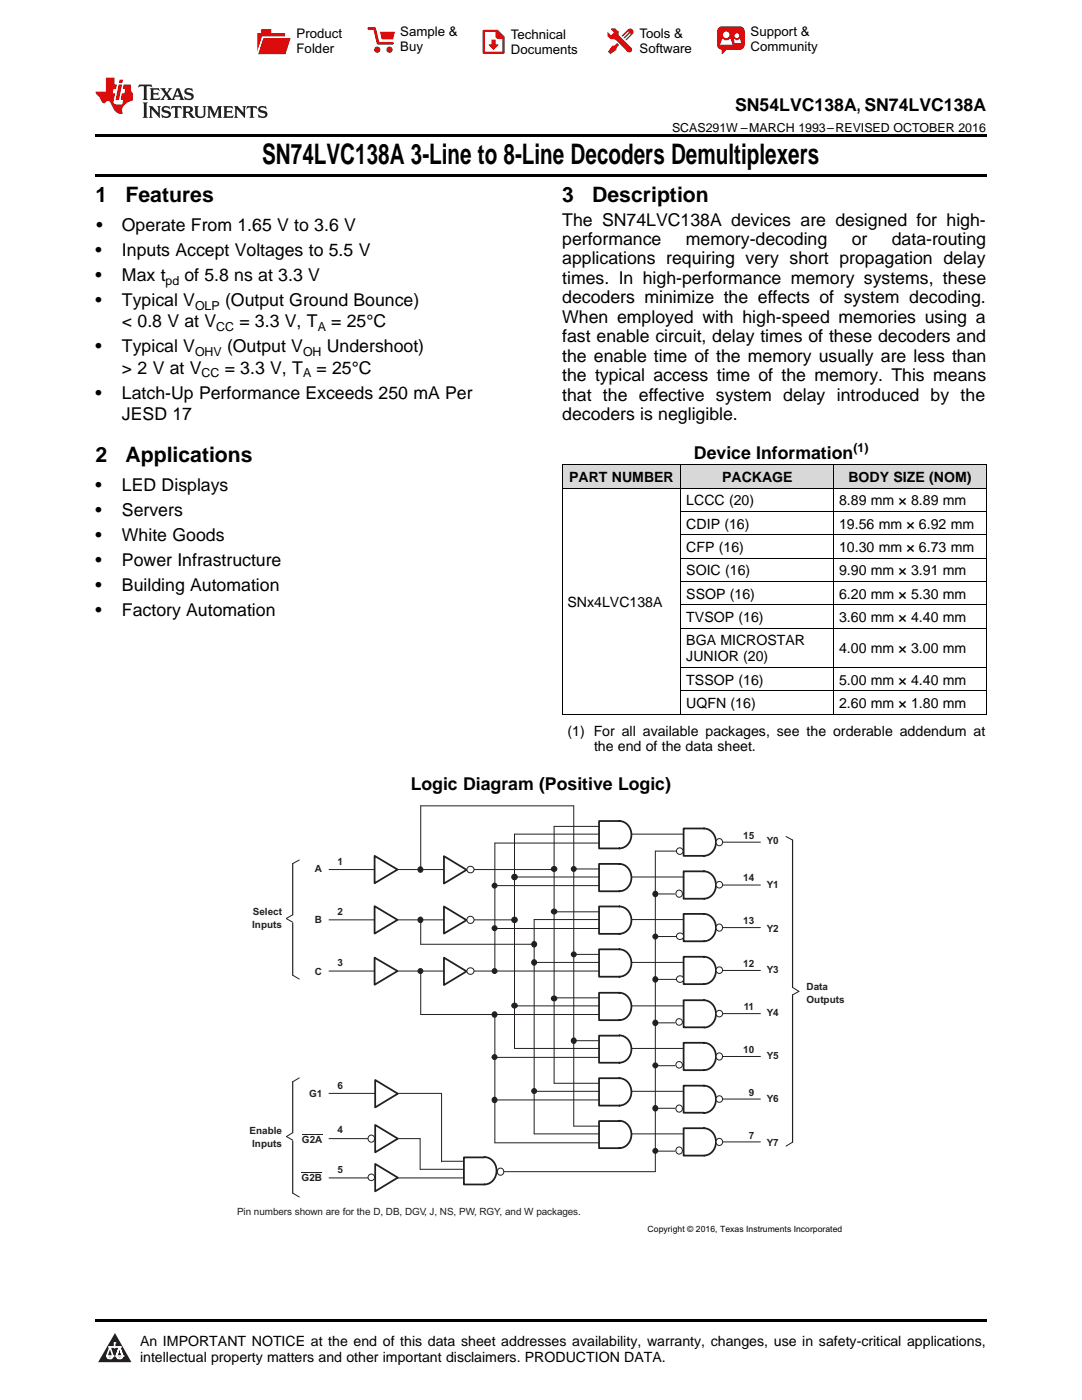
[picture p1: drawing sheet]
<svg xmlns="http://www.w3.org/2000/svg" width="216mm" height="279mm" viewBox="0 0 216 279" stroke-linecap="round" stroke-linejoin="round" font-family="sans-serif">
<g fill="#d8d8d8">
<path d="M112.2 92.8h23.7v4.7h-23.7z"/>
<path d="M135.9 92.8h30.5v4.7h-30.5z"/>
<path d="M166.4 92.8h30.4v4.7h-30.4z"/>
</g>
<path d="M22.9 266l3.3 5.9h-6.6z" fill="#231f20"/>
<path d="M21.3 270.6h1.2l-.3 .5h-.3a.53 .53 0 0 1-.6-.5z" fill-rule="evenodd" fill="#fff"/>
<path d="M21.3 270.6h1.2l-.3 .5h-.3a.53 .53 0 0 1-.6-.5z" fill="none" stroke="#231f20" stroke-width=".33"/>
<path d="M21.3 270.6l1.2 .1-.3 .4h-.5z" fill="none" stroke="#fff" stroke-width=".33"/>
<path d="M22.9 268.9h.1" fill="none" stroke="#fff" stroke-width=".33"/>
<path d="M22.9 268v.9z" fill="#fff"/>
<path d="M22.9 268v.9z" fill="none" stroke="#fff" stroke-width=".33"/>
<circle cx="22.9" cy="268" r=".16" fill="#fff"/>
<path d="M21.8 268.8h.1" fill="none" stroke="#fff" stroke-width=".33"/>
<path d="M21.8 268.8h2.2z" fill="#fff"/>
<path d="M21.8 268.8h2.2z" fill="none" stroke="#fff" stroke-width=".33"/>
<circle cx="24" cy="268.8" r=".16" fill="#fff"/>
<path d="M23.2 270.6h.1" fill="none" stroke="#fff" stroke-width=".33"/>
<path d="M23.8 268.8l-.6 1.8z" fill="#fff"/>
<path d="M23.8 268.8l-.6 1.8z" fill="none" stroke="#fff" stroke-width=".33"/>
<path d="M23.8 268.8l.7 1.8z" fill="#fff"/>
<path d="M23.8 268.8l.7 1.8z" fill="none" stroke="#fff" stroke-width=".33"/>
<path d="M24.4 270.6h.1" fill="none" stroke="#fff" stroke-width=".33"/>
<circle cx="21.3" cy="270.6" r=".16" fill="#fff"/>
<path d="M22 268.8l-.7 1.8z" fill="#fff"/>
<path d="M22 268.8l-.7 1.8z" fill="none" stroke="#fff" stroke-width=".33"/>
<path d="M22 268.8l.5 1.8z" fill="#fff"/>
<path d="M22 268.8l.5 1.8z" fill="none" stroke="#fff" stroke-width=".33"/>
<circle cx="22.5" cy="270.6" r=".16" fill="#fff"/>
<path d="M23.3 270.6h1.2a.63 .63 0 0 1-.6 .5 .63 .63 0 0 1-.6-.5z" fill-rule="evenodd" fill="#fff"/>
<path d="M23.3 270.6h1.2a.63 .63 0 0 1-.6 .5 .63 .63 0 0 1-.6-.5z" fill="none" stroke="#231f20" stroke-width=".33"/>
<path d="M23.3 270.6h1.2l-.4 .5h-.5z" fill="none" stroke="#fff" stroke-width=".33"/>
<path d="M23.2 270.6h.1" fill="none" stroke="#fff" stroke-width=".33"/>
<circle cx="24.5" cy="270.6" r=".16" fill="#fff"/>
<path d="M19 263.2h177.8v.5h-177.8z" fill="#000"/>
<g fill="none" stroke="#231f20" stroke-width=".2">
<path d="M65.7 173.5h44.8M98.7 168.3h20.8M102.7 166.5h16.8M110.6 164.9h8.9M126.1 166.5h10.3M130.8 169.9v63.9M142.9 176.6h8.8M142.9 168.1h8.8M156.8 166.9l1.3 .8M65.7 183.6h37M65.7 193.8h53.8M142.9 185.1h8.8"/>
<path d="M142.9 193.7h8.8M158.1 197.1l1.4 .7-1.4 .7M59.7 215.1l-1.3 .8M142.9 202.3h8.8M142.9 210.8h8.8M142.9 219.3h8.8M58.4 226.1l-1.2 .7 1.2 .7M58.4 238.1l1.3 .8M60.2 234h4M60.3 226.4h4M142.9 227.9h8.8M158.1 228l-1.3 .7"/>
</g>
<path d="M158.1 167.7v29.4M158.1 198.5v29.5M58.4 215.9v10.2" fill="none" stroke="#231f20" stroke-width=".24"/>
<path d="M123.6 163.9a2.75 2.75 0 0 1 2.4 2.7 2.75 2.75 0 0 1-2.4 2.7M123.6 163.9h-4.1v5.4h4.1M140.4 165.3a2.75 2.75 0 0 1 2.5 2.7 2.75 2.75 0 0 1-2.4 2.8h-4.1v-5.5h4.1" fill="none" stroke="#231f20" stroke-width=".36"/>
<circle cx="143.6" cy="168" r=".68" fill="#fff"/>
<g fill="none" stroke="#231f20" stroke-width=".2">
<path d="M98.7 176.7h20.8M102.7 175h16.8M114.5 173.4h5M126.1 175h10.3M130.8 169.9h4.1"/>
<circle cx="143.6" cy="168" r=".68"/>
</g>
<path d="M123.6 172.4a2.75 2.75 0 0 1 2.4 2.7 2.75 2.75 0 0 1-2.4 2.8M123.6 172.4h-4.1v5.5h4.1M140.4 173.9a2.75 2.75 0 0 1 2.5 2.7 2.75 2.75 0 0 1-2.4 2.7M140.5 173.9h-4.1v5.5h4.1" fill="none" stroke="#231f20" stroke-width=".36"/>
<circle cx="143.5" cy="176.6" r=".65" fill="#fff"/>
<g fill="none" stroke="#231f20" stroke-width=".2">
<path d="M130.8 178.4h3.9"/>
<circle cx="143.5" cy="176.6" r=".65"/>
</g>
<circle cx="130.7" cy="178.4" r=".52" fill="#231f20"/>
<circle cx="130.7" cy="178.4" r=".52" fill="none" stroke="#231f20" stroke-width=".24"/>
<path d="M123.6 180.9a2.75 2.75 0 0 1 2.4 2.7 2.75 2.75 0 0 1-2.4 2.8M123.6 180.9h-4.1v5.5h4.1M140.4 182.4a2.75 2.75 0 0 1 2.5 2.7 2.75 2.75 0 0 1-2.4 2.7l-4.1 .1v-5.5h4.1" fill="none" stroke="#231f20" stroke-width=".36"/>
<path d="M98.7 185.3h20.8M106.6 183.5h12.9M110.6 182h8.9M126.1 183.5h10.3" fill="none" stroke="#231f20" stroke-width=".2"/>
<circle cx="143.6" cy="185.1" r=".68" fill="#fff"/>
<g fill="none" stroke="#231f20" stroke-width=".2">
<path d="M130.8 186.9h4.3"/>
<circle cx="143.6" cy="185.1" r=".68"/>
</g>
<circle cx="130.8" cy="186.9" r=".48" fill="#231f20"/>
<circle cx="130.8" cy="186.9" r=".48" fill="none" stroke="#231f20" stroke-width=".24"/>
<path d="M123.6 189.5a2.75 2.75 0 0 1 2.4 2.7 2.75 2.75 0 0 1-2.4 2.7M123.6 189.5h-4.1v5.4h4.1M140.4 190.9a2.75 2.75 0 0 1 2.5 2.7 2.75 2.75 0 0 1-2.4 2.8h-4.1v-5.5h4.1" fill="none" stroke="#231f20" stroke-width=".36"/>
<path d="M106.6 192.1h12.9M114.5 190.5h5M126.1 192.1h10.3" fill="none" stroke="#231f20" stroke-width=".2"/>
<circle cx="143.5" cy="193.6" r=".65" fill="#fff"/>
<g fill="none" stroke="#231f20" stroke-width=".2">
<path d="M130.8 195.5h4.3"/>
<circle cx="143.5" cy="193.6" r=".65"/>
</g>
<circle cx="130.7" cy="195.4" r=".52" fill="#231f20"/>
<circle cx="130.7" cy="195.4" r=".52" fill="none" stroke="#231f20" stroke-width=".24"/>
<path d="M123.6 198.1a2.75 2.75 0 0 1 2.4 2.8 2.75 2.75 0 0 1-2.4 2.7M123.6 198.1h-4.1v5.5h4.1M140.4 199.6a2.75 2.75 0 0 1 2.5 2.7 2.75 2.75 0 0 1-2.4 2.8M140.5 199.6h-4.1v5.4h4.1" fill="none" stroke="#231f20" stroke-width=".36"/>
<path d="M111.1 199.1h8.4M84 202.5h35.5M102.7 200.7h16.8M126.1 200.7h10.3" fill="none" stroke="#231f20" stroke-width=".2"/>
<circle cx="143.5" cy="202.3" r=".65" fill="#fff"/>
<g fill="none" stroke="#231f20" stroke-width=".2">
<path d="M130.8 204.1h3.9"/>
<circle cx="143.5" cy="202.3" r=".65"/>
</g>
<circle cx="130.7" cy="204.1" r=".52" fill="#231f20"/>
<circle cx="130.7" cy="204.1" r=".52" fill="none" stroke="#231f20" stroke-width=".24"/>
<path d="M123.6 206.6a2.75 2.75 0 0 1 2.4 2.8 2.75 2.75 0 0 1-2.4 2.7M123.6 206.7h-4.1v5.4h4.1M140.4 208.1a2.75 2.75 0 0 1 2.5 2.7 2.75 2.75 0 0 1-2.4 2.8h-4.1v-5.5h4.1" fill="none" stroke="#231f20" stroke-width=".36"/>
<path d="M98.2 211h21.3M102.7 209.2h16.8M114.5 207.7h5M126.1 209.2h10.3" fill="none" stroke="#231f20" stroke-width=".2"/>
<circle cx="143.6" cy="210.8" r=".68" fill="#fff"/>
<g fill="none" stroke="#231f20" stroke-width=".2">
<path d="M130.8 212.7h3.9"/>
<circle cx="143.6" cy="210.8" r=".68"/>
</g>
<circle cx="130.8" cy="212.6" r=".48" fill="#231f20"/>
<circle cx="130.8" cy="212.6" r=".48" fill="none" stroke="#231f20" stroke-width=".24"/>
<path d="M123.6 215.2a2.75 2.75 0 0 1 2.4 2.7 2.75 2.75 0 0 1-2.4 2.7M123.6 215.2h-4.1v5.4h4.1M140.4 216.7a2.75 2.75 0 0 1 2.5 2.7 2.75 2.75 0 0 1-2.4 2.7M140.5 216.7h-4.1v5.4h4.1" fill="none" stroke="#231f20" stroke-width=".36"/>
<path d="M98.7 219.5h20.8M106.6 217.8h12.9M110.6 216.2h8.9M126.1 217.8h10.3" fill="none" stroke="#231f20" stroke-width=".2"/>
<circle cx="143.5" cy="219.3" r=".65" fill="#fff"/>
<g fill="none" stroke="#231f20" stroke-width=".2">
<path d="M130.8 221.2h3.9"/>
<circle cx="143.5" cy="219.3" r=".65"/>
</g>
<circle cx="130.7" cy="221.2" r=".52" fill="#231f20"/>
<circle cx="130.7" cy="221.2" r=".52" fill="none" stroke="#231f20" stroke-width=".24"/>
<path d="M123.6 223.7a2.75 2.75 0 0 1 2.4 2.7 2.75 2.75 0 0 1-2.4 2.7M123.6 223.7h-4.1v5.4h4.1M140.4 225.2a2.75 2.75 0 0 1 2.5 2.7 2.75 2.75 0 0 1-2.4 2.7h-4.1v-5.4h4.1" fill="none" stroke="#231f20" stroke-width=".36"/>
<path d="M98.7 228.1h20.8M106.6 226.3h12.9M114.5 224.7h5M126.1 226.3h10.3" fill="none" stroke="#231f20" stroke-width=".2"/>
<circle cx="143.6" cy="227.9" r=".68" fill="#fff"/>
<g fill="none" stroke="#231f20" stroke-width=".2">
<path d="M130.8 229.7h3.9"/>
<circle cx="143.6" cy="227.9" r=".68"/>
</g>
<circle cx="130.8" cy="229.7" r=".48" fill="#231f20"/>
<circle cx="130.8" cy="229.7" r=".48" fill="none" stroke="#231f20" stroke-width=".24"/>
<path d="M98.7 168.3v25.5M102.7 166.5v42.7M110.6 164.9v51.3M114.5 160.8v63.9M106.6 183.5v42.8M98.7 202.5v25.6M99.2 233.8h31.6" fill="none" stroke="#231f20" stroke-width=".2"/>
<circle cx="98.7" cy="211" r=".48" fill="#231f20"/>
<circle cx="98.7" cy="211" r=".48" fill="none" stroke="#231f20" stroke-width=".24"/>
<circle cx="98.7" cy="219.5" r=".5" fill="#231f20"/>
<circle cx="98.7" cy="219.5" r=".5" fill="none" stroke="#231f20" stroke-width=".24"/>
<circle cx="106.6" cy="217.7" r=".48" fill="#231f20"/>
<circle cx="106.6" cy="217.7" r=".48" fill="none" stroke="#231f20" stroke-width=".24"/>
<circle cx="114.4" cy="207.7" r=".52" fill="#231f20"/>
<circle cx="114.4" cy="207.7" r=".52" fill="none" stroke="#231f20" stroke-width=".24"/>
<circle cx="102.7" cy="175" r=".53" fill="#231f20"/>
<circle cx="102.7" cy="175" r=".53" fill="none" stroke="#231f20" stroke-width=".24"/>
<circle cx="114.5" cy="173.4" r=".48" fill="#231f20"/>
<circle cx="114.5" cy="173.4" r=".48" fill="none" stroke="#231f20" stroke-width=".24"/>
<circle cx="98.7" cy="176.7" r=".48" fill="#231f20"/>
<circle cx="98.7" cy="176.7" r=".48" fill="none" stroke="#231f20" stroke-width=".24"/>
<circle cx="110.6" cy="181.9" r=".51" fill="#231f20"/>
<circle cx="110.6" cy="181.9" r=".51" fill="none" stroke="#231f20" stroke-width=".24"/>
<circle cx="98.7" cy="185.2" r=".48" fill="#231f20"/>
<circle cx="98.7" cy="185.2" r=".48" fill="none" stroke="#231f20" stroke-width=".24"/>
<circle cx="114.5" cy="190.5" r=".48" fill="#231f20"/>
<circle cx="114.5" cy="190.5" r=".48" fill="none" stroke="#231f20" stroke-width=".24"/>
<circle cx="106.5" cy="192.1" r=".52" fill="#231f20"/>
<circle cx="106.5" cy="192.1" r=".52" fill="none" stroke="#231f20" stroke-width=".24"/>
<circle cx="98.7" cy="193.8" r=".48" fill="#231f20"/>
<circle cx="98.7" cy="193.8" r=".48" fill="none" stroke="#231f20" stroke-width=".24"/>
<circle cx="110.6" cy="199.3" r=".51" fill="#231f20"/>
<circle cx="110.6" cy="199.3" r=".51" fill="none" stroke="#231f20" stroke-width=".24"/>
<circle cx="102.7" cy="200.7" r=".51" fill="#231f20"/>
<circle cx="102.7" cy="200.7" r=".51" fill="none" stroke="#231f20" stroke-width=".24"/>
<path d="M84 160.8h30.5" fill="none" stroke="#231f20" stroke-width=".2"/>
<circle cx="110.6" cy="173.5" r=".51" fill="#231f20"/>
<circle cx="110.6" cy="173.5" r=".51" fill="none" stroke="#231f20" stroke-width=".24"/>
<circle cx="102.7" cy="183.6" r=".53" fill="#231f20"/>
<circle cx="102.7" cy="183.6" r=".53" fill="none" stroke="#231f20" stroke-width=".24"/>
<path d="M84 160.8v12.7" fill="none" stroke="#231f20" stroke-width=".2"/>
<circle cx="83.9" cy="173.5" r=".5" fill="#231f20"/>
<circle cx="83.9" cy="173.5" r=".5" fill="none" stroke="#231f20" stroke-width=".24"/>
<path d="M84 193.8v8.7" fill="none" stroke="#231f20" stroke-width=".2"/>
<circle cx="83.9" cy="193.8" r=".48" fill="#231f20"/>
<circle cx="83.9" cy="193.8" r=".48" fill="none" stroke="#231f20" stroke-width=".24"/>
<path d="M84 183.6v4.8" fill="none" stroke="#231f20" stroke-width=".2"/>
<circle cx="83.9" cy="183.5" r=".5" fill="#231f20"/>
<circle cx="83.9" cy="183.5" r=".5" fill="none" stroke="#231f20" stroke-width=".24"/>
<path d="M84 188.4h22.6" fill="none" stroke="#231f20" stroke-width=".2"/>
<circle cx="106.5" cy="188.4" r=".52" fill="#231f20"/>
<circle cx="106.5" cy="188.4" r=".52" fill="none" stroke="#231f20" stroke-width=".24"/>
<circle cx="98.7" cy="202.4" r=".5" fill="#231f20"/>
<circle cx="98.7" cy="202.4" r=".5" fill="none" stroke="#231f20" stroke-width=".24"/>
<path d="M88.1 218.2v13.7" fill="none" stroke="#231f20" stroke-width=".2"/>
<circle cx="99.9" cy="233.8" r=".68" fill="#fff"/>
<g fill="none" stroke="#231f20" stroke-width=".2">
<path d="M83.8 227.2v6.2h8.8M88.1 231.8h4.5"/>
<circle cx="99.9" cy="233.8" r=".68"/>
</g>
<path d="M96.7 230.9a2.75 2.75 0 0 1 2.4 2.7 2.75 2.75 0 0 1-2.4 2.8M96.7 231h-4.1v5.4h4.1" fill="none" stroke="#231f20" stroke-width=".36"/>
<path d="M74.7 191.1l4.6 2.7-4.6 2.7z" fill="#fff"/>
<path d="M74.7 191.1l4.6 2.7-4.6 2.7z" fill="none" stroke="#231f20" stroke-width=".36"/>
<path d="M74.7 180.8l4.6 2.8-4.6 2.7z" fill="#fff"/>
<path d="M74.7 180.8l4.6 2.8-4.6 2.7z" fill="none" stroke="#231f20" stroke-width=".36"/>
<path d="M74.7 170.8l4.6 2.7-4.6 2.8z" fill="#fff"/>
<path d="M74.7 170.8l4.6 2.7-4.6 2.8z" fill="none" stroke="#231f20" stroke-width=".36"/>
<path d="M59.7 171.6l-1.3 .8M58.4 182.6l-1.2 .7 1.2 .8M58.4 194.6l1.3 .8M65.7 218.2h22.4M65.7 227.2h18.1M65.7 235.1h26.9" fill="none" stroke="#231f20" stroke-width=".2"/>
<path d="M58.4 172.4v10.2M58.4 184.2v10.4M58.4 227.7v10.4" fill="none" stroke="#231f20" stroke-width=".24"/>
<path d="M74.9 215.5l4.5 2.8-4.5 2.7z" fill="#fff"/>
<path d="M74.9 215.5l4.5 2.8-4.5 2.7z" fill="none" stroke="#231f20" stroke-width=".36"/>
<circle cx="135.6" cy="169.9" r=".65" fill="#fff"/>
<circle cx="135.6" cy="169.9" r=".65" fill="none" stroke="#231f20" stroke-width=".2"/>
<circle cx="135.5" cy="178.3" r=".68" fill="#fff"/>
<circle cx="135.5" cy="178.3" r=".68" fill="none" stroke="#231f20" stroke-width=".2"/>
<circle cx="135.7" cy="186.9" r=".68" fill="#fff"/>
<circle cx="135.7" cy="186.9" r=".68" fill="none" stroke="#231f20" stroke-width=".2"/>
<circle cx="135.7" cy="195.4" r=".68" fill="#fff"/>
<circle cx="135.7" cy="195.4" r=".68" fill="none" stroke="#231f20" stroke-width=".2"/>
<circle cx="135.5" cy="204" r=".65" fill="#fff"/>
<circle cx="135.5" cy="204" r=".65" fill="none" stroke="#231f20" stroke-width=".2"/>
<circle cx="135.5" cy="212.5" r=".65" fill="#fff"/>
<circle cx="135.5" cy="212.5" r=".65" fill="none" stroke="#231f20" stroke-width=".2"/>
<circle cx="135.5" cy="221.2" r=".68" fill="#fff"/>
<circle cx="135.5" cy="221.2" r=".68" fill="none" stroke="#231f20" stroke-width=".2"/>
<circle cx="135.5" cy="229.6" r=".68" fill="#fff"/>
<circle cx="135.5" cy="229.6" r=".68" fill="none" stroke="#231f20" stroke-width=".2"/>
<path d="M74.9 224.5l4.5 2.7-4.5 2.8z" fill="#fff"/>
<path d="M74.9 224.5l4.5 2.7-4.5 2.8z" fill="none" stroke="#231f20" stroke-width=".36"/>
<circle cx="74.1" cy="227.2" r=".68" fill="#fff"/>
<circle cx="74.1" cy="227.2" r=".68" fill="none" stroke="#231f20" stroke-width=".2"/>
<path d="M74.9 232.3l4.5 2.7-4.5 2.8z" fill="#fff"/>
<path d="M74.9 232.3l4.5 2.7-4.5 2.8z" fill="none" stroke="#231f20" stroke-width=".36"/>
<circle cx="74.1" cy="235" r=".65" fill="#fff"/>
<circle cx="74.1" cy="235" r=".65" fill="none" stroke="#231f20" stroke-width=".2"/>
<path d="M88.6 170.9l4.5 2.7-4.5 2.7z" fill="#fff"/>
<path d="M88.6 170.9l4.5 2.7-4.5 2.7z" fill="none" stroke="#231f20" stroke-width=".36"/>
<circle cx="93.9" cy="173.5" r=".68" fill="#fff"/>
<circle cx="93.9" cy="173.5" r=".68" fill="none" stroke="#231f20" stroke-width=".2"/>
<path d="M88.6 180.9l4.5 2.7-4.5 2.7z" fill="#fff"/>
<path d="M88.6 180.9l4.5 2.7-4.5 2.7z" fill="none" stroke="#231f20" stroke-width=".36"/>
<circle cx="93.9" cy="183.6" r=".71" fill="#fff"/>
<circle cx="93.9" cy="183.6" r=".71" fill="none" stroke="#231f20" stroke-width=".2"/>
<path d="M88.6 191.1l4.5 2.8-4.5 2.7z" fill="#fff"/>
<path d="M88.6 191.1l4.5 2.8-4.5 2.7z" fill="none" stroke="#231f20" stroke-width=".36"/>
<circle cx="93.9" cy="193.8" r=".68" fill="#fff"/>
<circle cx="93.9" cy="193.8" r=".68" fill="none" stroke="#231f20" stroke-width=".2"/>
<g fill="none" stroke="#000" stroke-width=".2">
<path d="M112.2 97.4h84.6M112.2 92.8h84.6M112.2 92.8v49.8M135.8 92.8v49.8M166.3 92.8v49.8M196.8 92.8v49.8M135.9 116h60.9M135.9 111.4h60.9M135.9 106.7h60.9M135.9 102.1h60.9M135.9 137.8h60.9M135.9 133.2h60.9"/>
<path d="M135.9 125.4h60.9M135.9 120.7h60.9M112.2 142.5h84.6"/>
</g>
<path d="M19 34.8h177.8v.5h-177.8zM19 26.8h177.8v.6h-177.8z" fill="#000"/>
<path d="M27.7 16.9l-.1 .6 .6-.3h.5v.2v2.2l-.2 .4h1l-.2-.4v-2.2v-.2h.5l.6 .3-.2-.6zM29.9 17.6l.2 .4v1.6l-.2 .4h1.9l.1-.6a1.09 1.09 0 0 1-1.3 .1v-.6h.6l.4 .2v-.7l-.2 .2h-.8v-.6l.2-.1a1.01 1.01 0 0 1 1 .3l-.1-.6zM32 17.6l.9 1.2-1 1.2h.9l-.2-.3 .5-.7 .5 .7-.3 .3h1.7l-.2-.3 .1-.4h1l.1 .4-.2 .3h1l-.3-.4-.7-2h-.5l-1 2.2-.8-1.1 .9-1.1h-.9l.2 .2-.4 .7-.4-.7 .2-.2zM35.4 18l.4 1h-.8zM37 17.7a.66 .66 0 0 0-.2 .8 .66 .66 0 0 0 .6 .4l.7 .2 .1 .2a.8 .8 0 0 1-.7 .4 .8 .8 0 0 1-.7-.5l.1 .8 .2-.2a.94 .94 0 0 0 1.1 .1 .94 .94 0 0 0 .4-.9 1.48 1.48 0 0 0-1.3-.6v-.4a1.1 1.1 0 0 1 1.2 .2l-.2-.6-.2 .1-.5-.1zM28.5 20.4l.2 .4v2.3l-.2 .4h1l-.2-.4v-2.3l.2-.4zM29.7 21.2l.2 .4v1.5l-.2 .4h.8l-.3-.4 .1-1.3 1.6 1.8v-2l.2-.4h-.7l.2 .2v1.1l-1.2-1.3zM32.5 21.3a.66 .66 0 0 0-.2 .8 .66 .66 0 0 0 .6 .4l.6 .2 .2 .2a.8 .8 0 0 1-.8 .4 .8 .8 0 0 1-.7-.5l.2 .7 .2-.1a.94 .94 0 0 0 1 .1 .94 .94 0 0 0 .5-1 1.47 1.47 0 0 0-1.3-.6l-.1-.3a1.1 1.1 0 0 1 1.3 .2l-.2-.6-.2 .1-.5-.2zM34.3 21.2l-.2 .6a.64 .64 0 0 1 .8-.3v1.6l-.2 .4h1l-.3-.4 .1-1.6a.66 .66 0 0 1 .8 .3l-.2-.6zM36.3 21.2l.3 .4v1.5l-.3 .4h1l-.2-.2v-.7h.5l.1 .1a.8 .8 0 0 0 1.2 .7l-1-1a.62 .62 0 0 0 .6-.5 .62 .62 0 0 0-.6-.7zM37.1 21.5h.1a.48 .48 0 0 1 .6 0 .48 .48 0 0 1 .1 .6l-.2 .1-.6 .1zM38.7 21.2l.2 .2a2.29 2.29 0 0 0 .4 2 1.05 1.05 0 0 0 1.7-.7v-1.3l.2-.2h-.8l.2 .4v1.1a.61 .61 0 0 1-.6 .6 .61 .61 0 0 1-.6-.6v-1.1l.3-.4zM41.3 21.2l.3 .4v1.5l-.3 .4h.8l-.2-.4v-1.4l.8 1.9 .9-1.9v1.4l-.2 .4h.9l-.2-.4v-1.5l.2-.4h-.8l-.7 1.5-.6-1.5zM44.5 21.2l.2 .4v1.5l-.2 .4h1.9l.2-.6a1.1 1.1 0 0 1-1.4 .2v-.7h.6l.4 .2v-.6l-.2 .1-.8 .1v-.6l.2-.1a1.02 1.02 0 0 1 1.1 .2l-.2-.5zM46.7 21.2l.2 .4v1.5l-.2 .4h.8l-.3-.4 .1-1.3 1.6 1.8v-2l.2-.4h-.7l.2 .2v1.1l-1.2-1.3zM49.3 21.2l-.1 .6a.64 .64 0 0 1 .8-.3v1.6l-.3 .4h1l-.2-.4v-1.6a.66 .66 0 0 1 .8 .3l-.1-.6zM51.7 21.3a.66 .66 0 0 0-.2 .7 .66 .66 0 0 0 .7 .5l.6 .2 .1 .2a.8 .8 0 0 1-.7 .4 .8 .8 0 0 1-.7-.5l.1 .7 .2-.1a.94 .94 0 0 0 1.1 .1 .94 .94 0 0 0 .4-1 1.48 1.48 0 0 0-1.2-.6l-.1-.3a1.1 1.1 0 0 1 1.2 .2l-.2-.6-.1 .1-.6-.2z" fill="#231f20"/>
<path d="M21.1 15.5v2.8h-2v.4l.9 .9a.96 .96 0 0 0 1 1 .59 .59 0 0 1 .5-.4 .59 .59 0 0 1 .5 .3l.4 .8a1.61 1.61 0 0 0 2.1 1.3 1.63 1.63 0 0 1 1.1-2.2l.9-.3v-1.5a1.6 1.6 0 0 1-.4-1.7h-1.4l-.2 .9h.5l-.2 .8h-.5l-.2 1v.3h.5l-.2 .9h-.7a.74 .74 0 0 1-1-.6l.3-1.6h-.5l.2-.8h.5l.1-.9h-.4v-1.4zM23.7 16.9l-.7 3h.8l.6-3zM23.8 15.9l-.1 .7h.7l.2-.7z" fill="#ee1d23"/>
<g fill="#d60000">
<path d="M52.1 5.8h2v.8h2.8v4.2h-5.5v-4.2h.7z" fill-rule="evenodd"/>
<path d="M52.4 7.5h5.6l-1 3.3h-5.6z" fill-rule="evenodd"/>
</g>
<path d="M52.4 7.4h5.7l-.1 .1h-5.5l-1.1 3.3z" fill-rule="evenodd" fill="#fff"/>
<path d="M52.4 7.4h5.7l-.1 .1h-5.5l-1.1 3.3z" fill="none" stroke="#fff" stroke-width=".2"/>
<path d="M73.6 5.7h1.1l.7 2.9h2.9" fill="none" stroke="#d60000" stroke-width=".55"/>
<g fill="#d60000">
<path d="M75.8 6.3h3l-.4 1.6h-2.2z" fill-rule="evenodd"/>
<circle cx="75.3" cy="9.9" r=".62"/>
<circle cx="77.7" cy="9.9" r=".62"/>
</g>
<path d="M96.5 6.2h2.7l1.3 1.2v3.1h-4z" fill="none" stroke="#d60000" stroke-width=".44"/>
<g fill="#d60000">
<path d="M98.1 7.9h.8v1h.5l-.9 1.1-1-1v-.1h.6z" fill-rule="evenodd"/>
<path d="M98.9 6.2h.3l1.3 1.2v.4h-1.3l-.3-.4z" fill-rule="evenodd"/>
<path d="M121.9 5.7h.8l.7 .6 .1 .7 2.5 2.5-.8 .8-2.3-2.3-1.1-.2-.6-.6v-.8l.7 .6 .5-.4v-.2l-.5-.5z" fill-rule="evenodd"/>
<path d="M122.2 9.1h.4l.5-.5 .4 .4-.5 .5v.4l-1.2 .9-.5-.5z" fill-rule="evenodd"/>
<path d="M125.3 5.9a.67 .67 0 0 1 .9 0 .67 .67 0 0 1 0 .9z" fill-rule="evenodd"/>
<path d="M125.3 5.9l.9 .9-1.2 1.2h-.2v-.2l1-.9v-.2h-.2l-.9 1h-.2v-.2l.9-1 .1-.2h-.3l-.9 1h-.2v-.2z" fill-rule="evenodd"/>
<circle cx="125.6" cy="9.9" r=".54"/>
</g>
<path d="M123.3 6.3v.7" fill="none" stroke="#d60000" stroke-width=".2"/>
<g fill="#d60000">
<path d="M143.4 5.5l.6-.2h3.6a.95 .95 0 0 1 1 .9v2.8a.95 .95 0 0 1-1 .9h-3.6a.95 .95 0 0 1-.9-.9v-2.8z" fill-rule="evenodd"/>
<path d="M144 9.9h.9l-.7 .9h-.2z" fill-rule="evenodd"/>
</g>
<g fill="#fff">
<path d="M146.6 8.6h1.3z"/>
<path d="M144.1 7.8h.3l.1 .2h.8l.2-.2h.3l.4 1.1h-2.5z" fill-rule="evenodd"/>
<path d="M146.4 7.8h.3l.1 .2h.5l.2-.2h.2l.2 .8h-1.3z" fill-rule="evenodd"/>
<circle cx="144.9" cy="6.9" r=".65"/>
<circle cx="147" cy="7.1" r=".48"/>
</g>
<text font-size="5.6" x="52.3" y="32.8">SN74LVC138A 3-Line to 8-Line Decoders Demultiplexers</text>
<g font-size="4.2">
<text x="19" y="40.4">1</text>
<text x="25" y="40.4">Features</text>
<text x="112.2" y="40.4">3</text>
<text x="118.2" y="40.4">Description</text>
<text x="19" y="92.3">2</text>
<text x="25" y="92.3">Applications</text>
</g>
<g font-size="3.5">
<text x="146.7" y="22.2">SN54LVC138A, SN74LVC138A</text>
<text x="19.2" y="46.1">•</text>
<text x="24.3" y="46.1">Operate From 1.65 V to 3.6 V</text>
<text x="112.2" y="45">The SN74LVC138A devices are designed for high-</text>
<text x="19" y="51.1">•</text>
<text x="24.3" y="51.1">Inputs Accept Voltages to 5.5 V</text>
<text x="112.2" y="48.9">performance</text>
<text x="112.2" y="52.8">applications requiring very short propagation delay</text>
<text x="136.8" y="48.9">memory-decoding</text>
<text x="169.9" y="48.9">or</text>
<text x="178" y="48.9">data-routing</text>
<text x="19" y="56.1">•</text>
<text x="24.3" y="56.1">Max t</text>
<text x="36.8" y="56.1">of 5.8 ns at 3.3 V</text>
<text x="112.2" y="56.7">times. In high-performance memory systems, these</text>
<text x="19" y="61.1">•</text>
<text x="24.3" y="61.1">Typical V</text>
<text x="24.3" y="65.3">&lt; 0.8 V at V</text>
<text x="44.9" y="61.1">(Output Ground Bounce)</text>
<text x="47.8" y="65.3">= 3.3 V, T</text>
<text x="66.1" y="65.3">= 25°C</text>
<text x="112.2" y="60.5">decoders minimize the effects of system decoding.</text>
<text x="112.2" y="64.4">When employed with high-speed memories using a</text>
<text x="19" y="70.3">•</text>
<text x="24.3" y="70.3">Typical V</text>
<text x="45.3" y="70.3">(Output V</text>
<text x="65.2" y="70.3">Undershoot)</text>
<text x="112.2" y="68.3">fast enable circuit, delay times of these decoders and</text>
<text x="24.3" y="74.6">&gt; 2 V at V</text>
<text x="44.8" y="74.6">= 3.3 V, T</text>
<text x="63.1" y="74.6">= 25°C</text>
<text x="112.2" y="72.2">the enable time of the memory usually are less than</text>
<text x="112.2" y="76.1">the typical access time of the memory. This means</text>
<text x="19" y="79.6">•</text>
<text x="24.3" y="79.6">Latch-Up Performance Exceeds 250 mA Per</text>
<text x="24.3" y="83.8">JESD 17</text>
<text x="112.2" y="79.9">that the effective system delay introduced by the</text>
<text x="112.2" y="83.8">decoders is negligible.</text>
<text x="138.5" y="91.5">Device Information</text>
<text x="19" y="98">•</text>
<text x="24.3" y="98">LED Displays</text>
<text x="19" y="103">•</text>
<text x="19" y="108">•</text>
<text x="24.3" y="103">Servers</text>
<text x="24.3" y="108">White Goods</text>
<text x="19" y="113">•</text>
<text x="24.3" y="113">Power Infrastructure</text>
<text x="19" y="118">•</text>
<text x="24.3" y="118">Building Automation</text>
<text x="19" y="123">•</text>
<text x="24.3" y="123">Factory Automation</text>
<text x="82" y="157.7">Logic Diagram (Positive Logic)</text>
</g>
<g font-size="2.8">
<text x="113.6" y="96.2">PART NUMBER</text>
<text x="136.9" y="100.9">LCCC (20)</text>
<text x="144.1" y="96.2">PACKAGE</text>
<text x="167.4" y="100.9">8.89 mm × 8.89 mm</text>
<text x="169.3" y="96.2">BODY SIZE (NOM)</text>
<text x="136.9" y="105.5">CDIP (16)</text>
<text x="167.4" y="105.5">19.56 mm × 6.92 mm</text>
<text x="136.9" y="110.2">CFP (16)</text>
<text x="167.4" y="110.2">10.30 mm × 6.73 mm</text>
<text x="136.9" y="114.8">SOIC (16)</text>
<text x="136.9" y="119.5">SSOP (16)</text>
<text x="167.4" y="114.8">9.90 mm × 3.91 mm</text>
<text x="167.4" y="119.5">6.20 mm × 5.30 mm</text>
<text x="113.2" y="121.1">SNx4LVC138A</text>
<text x="136.9" y="124.1">TVSOP (16)</text>
<text x="167.4" y="124.1">3.60 mm × 4.40 mm</text>
<text x="136.9" y="128.8">BGA MICROSTAR</text>
<text x="136.9" y="132">JUNIOR (20)</text>
<text x="167.4" y="130.4">4.00 mm × 3.00 mm</text>
<text x="136.9" y="136.6">TSSOP (16)</text>
<text x="167.4" y="136.6">5.00 mm × 4.40 mm</text>
<text x="136.9" y="141.3">UQFN (16)</text>
<text x="167.4" y="141.3">2.60 mm × 1.80 mm</text>
<text x="113.2" y="146.8">(1) For all available packages, see the orderable addendum at</text>
<text x="118.5" y="150">the end of the data sheet.</text>
<text x="27.9" y="268.6">An IMPORTANT NOTICE at the end of this data sheet addresses availability, warranty, changes, use in safety-critical applications,</text>
<text x="27.9" y="271.8">intellectual property matters and other important disclaimers. PRODUCTION DATA.</text>
</g>
<g font-size="2.6">
<text x="59.2" y="7.6">Product</text>
<text x="59.2" y="10.6">Folder</text>
<text x="79.9" y="7.3">Sample &amp;</text>
<text x="79.9" y="10.2">Buy</text>
<text x="101.9" y="7.8">Technical</text>
<text x="101.9" y="10.8">Documents</text>
<text x="127.6" y="7.6">Tools &amp;</text>
<text x="127.6" y="10.6">Software</text>
<text x="149.8" y="7.2">Support &amp;</text>
<text x="149.8" y="10.2">Community</text>
</g>
<g font-size="2.5">
<text x="134.1" y="26.3">SCAS291W –MARCH 1993–REVISED OCTOBER 2016</text>
<text x="33" y="56.8">pd</text>
<text x="38.9" y="61.8">OLP</text>
<text x="38.9" y="71">OHV</text>
<text x="43.1" y="66">CC</text>
<text x="60.5" y="71">OH</text>
<text x="63.4" y="66">A</text>
<text x="40.2" y="75.3">CC</text>
<text x="60.5" y="75.3">A</text>
<text x="170.3" y="90.1">(1)</text>
</g>
<g font-size="2" fill="#231f20">
<text x="148.3" y="167.4">15</text>
<text x="67.3" y="172.6">1</text>
<text x="153" y="168.4">Y0</text>
<text x="62.8" y="174.1">A</text>
<text x="148.3" y="175.9">14</text>
<text x="153" y="177.2">Y1</text>
<text x="50.3" y="185.1">Inputs</text>
<text x="50.4" y="182.6">Select</text>
<text x="62.8" y="184.1">B</text>
<text x="67.3" y="182.6">2</text>
<text x="148.3" y="184.5">13</text>
<text x="153" y="186">Y2</text>
<text x="62.8" y="194.5">C</text>
<text x="67.3" y="192.8">3</text>
<text x="148.3" y="193">12</text>
<text x="153" y="194.3">Y3</text>
<text x="160.9" y="197.7">Data</text>
<text x="148.4" y="201.6">11</text>
<text x="153" y="202.8">Y4</text>
<text x="160.9" y="200.2">Outputs</text>
<text x="148.3" y="210.1">10</text>
<text x="153" y="211.4">Y5</text>
<text x="61.7" y="219">G1</text>
<text x="67.3" y="217.3">6</text>
<text x="149.4" y="218.7">9</text>
<text x="153" y="219.9">Y6</text>
<text x="49.8" y="226.3">Enable</text>
<text x="67.3" y="226.1">4</text>
<text x="149.4" y="227.2">7</text>
<text x="50.3" y="228.8">Inputs</text>
<text x="60.3" y="228">G2A</text>
<text x="153" y="228.7">Y7</text>
<text x="60.2" y="235.6">G2B</text>
<text x="67.3" y="234.1">5</text>
<text x="47.3" y="242.5">Pin numbers shown are for the D, DB, DGV, J, NS, PW, RGY, and W packages.</text>
</g>
<text font-size="1.7" x="129.2" y="245.8">Copyright © 2016, Texas Instruments Incorporated</text>
</svg>
